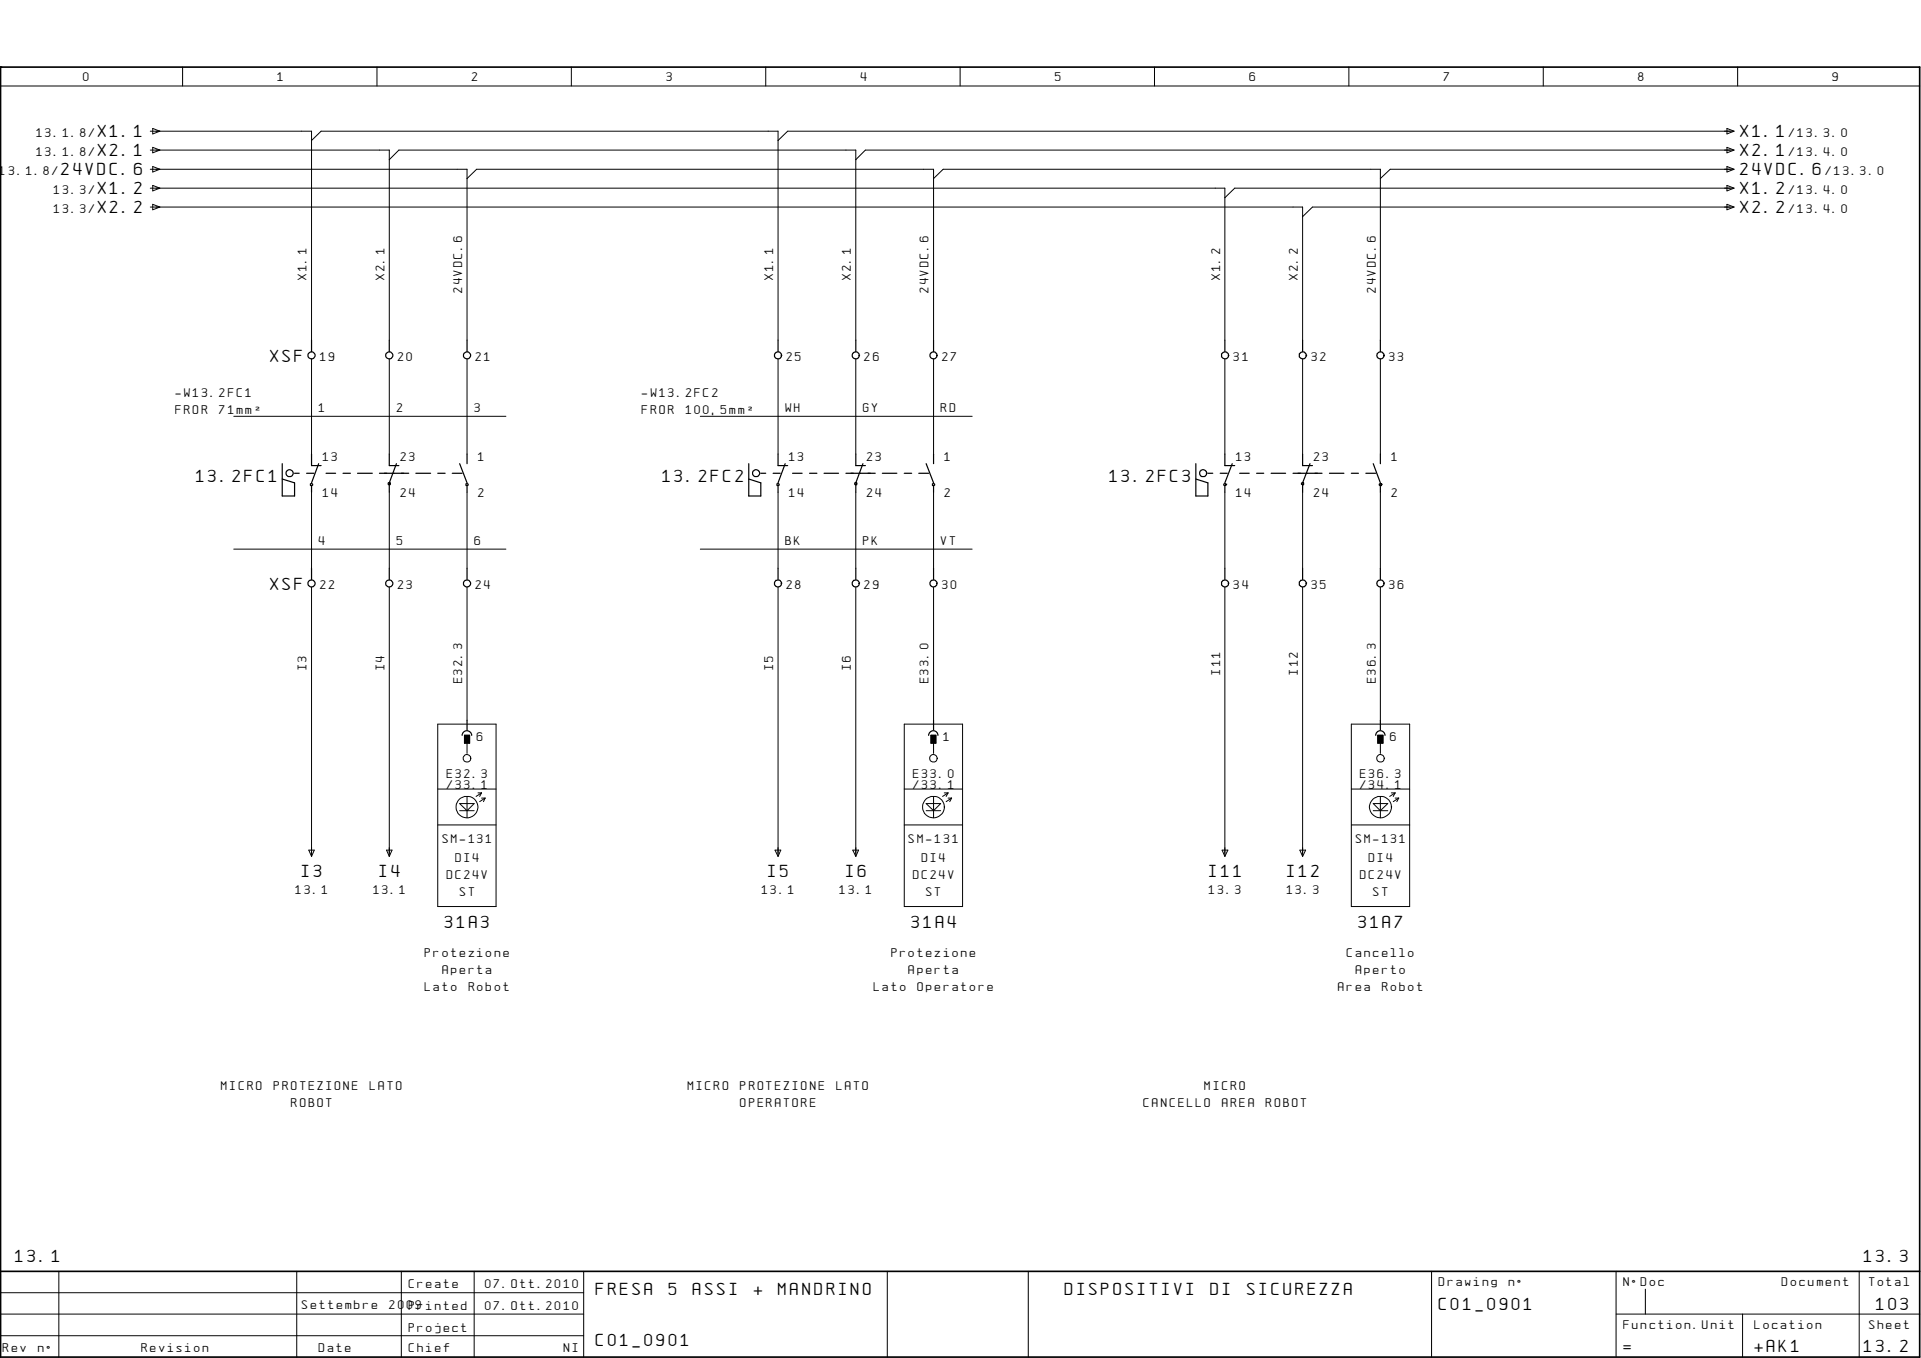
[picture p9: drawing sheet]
<svg xmlns="http://www.w3.org/2000/svg" width="297mm" height="210mm" viewBox="0 0 297 210" stroke-linecap="round" stroke-linejoin="round" font-family="sans-serif">
<path d="M.1 10.4h.1M.1 10.4h296.7v199.4h-296.7zM.1 196.5h296.7" fill="none" stroke="#000" stroke-width=".26"/>
<g fill="none" stroke="#000" stroke-width=".15">
<path d="M.1 13.3h296.7M23.6 19.9l1.1 .4-1.1 .4zM28.2 10.4v2.9M58.3 10.4v2.9M88.3 10.4v2.9M118.4 10.4v2.9M148.5 10.4v2.9M178.5 10.4v2.9M208.6 10.4v2.9M238.6 10.4v2.9M267 19.9l1.1 .4-1.1 .4zM268.7 10.4v2.9"/>
<path d="M23.2 20.3h25v32.3M23.2 23.2h37v29.4M23.2 26.2h49v26.4M23.2 29.1h166.2v23.5M23.2 32h178.2v20.6M23.6 22.8l1.1 .4-1.1 .4zM23.6 25.7l1.1 .5-1.1 .4zM23.6 28.7l1.1 .4-1.1 .4zM23.6 31.6l1.1 .4-1.1 .4zM48.2 21.7l1.5-1.4h70.6v32.3M60.2 24.7l1.5-1.5h70.6v29.4M72.2 27.6l1.5-1.4h70.7v26.4"/>
<path d="M144.4 27.6l1.4-1.4h67.6v26.4M267 22.8l1.1 .4-1.1 .4zM267 25.7l1.1 .5-1.1 .4zM267 28.7l1.1 .4-1.1 .4zM267 31.6l1.1 .4-1.1 .4zM268.1 20.3h-146.3l-1.5 1.4M268.1 23.2h-134.3l-1.5 1.5M268.1 26.2h-53.1l-1.6 1.4M268.1 29.1h-77.2l-1.5 1.5M268.1 32h-65.2l-1.5 1.5M48.2 55.5v14.7M60.2 55.5v14.7"/>
<path d="M72.2 55.5v14.7M120.3 55.5v14.7M132.3 55.5v14.7M144.4 55.5v14.7M189.4 55.5v14.7M201.4 55.5v14.7M213.4 55.5v14.7M36.1 64.3h42.1M48.2 76.1v11.7M60.2 76.1v11.7M72.2 76.1v11.7M108.3 64.3h42"/>
<path d="M120.3 76.1v11.7M132.3 76.1v11.7M144.4 76.1v11.7M189.4 76.1v11.7M201.4 76.1v11.7M213.4 76.1v11.7M36.1 84.9h42.1M48.2 90.8v41.5M60.2 90.8v41.5M72.2 90.8v20.5M108.3 84.9h42M120.3 90.8v41.5"/>
<path d="M132.3 90.8v41.5M144.4 90.8v20.5M189.4 90.8v41.5M201.4 90.8v41.5M213.4 90.8v20.5M67.7 111.9h9v28.2h-9zM72.2 114.3h.1M72.2 114.3v2.2M139.8 111.9h9v28.2h-9zM144.4 114.3h.1M144.4 114.3v2.2M209 111.9h9v28.2h-9z"/>
<path d="M213.4 114.3h.1M213.4 114.3v2.2M47.7 131.4h.9l-.4 1zM59.8 131.4h.8l-.4 1zM67.7 122h9M67.7 127.5h9M71.1 124.2h2.2l-1.1 1.1zM71.1 125.3h2.2M72.2 123.1v3.3M73.9 122.6h.6M74.5 122.6l-.9 .5M74.5 122.6l-.3 .5"/>
<path d="M74.5 123.4h.5M75 123.4l-.8 .5M75 123.4l-.2 .5M119.8 131.4h.9l-.4 1zM131.9 131.4h.9l-.5 1zM139.8 122h9M139.8 127.5h9M143.2 124.2h2.3l-1.1 1.1zM143.2 125.3h2.3M144.4 123.1v3.3M146 122.6h.6M146.6 123.4h.5"/>
<path d="M146.6 122.6l-.8 .5M146.6 122.6l-.3 .5M147.1 123.4l-.8 .5M147.1 123.4l-.2 .5M189 131.4h.9l-.5 1zM201 131.4h.9l-.5 1zM209 122h9M209 127.5h9M212.3 124.2h2.3l-1.2 1.1zM212.3 125.3h2.3M213.4 123.1v3.3M215.1 122.6h.6"/>
<path d="M215.7 123.4h.6M215.7 122.6l-.8 .5M215.7 122.6l-.3 .5M216.3 123.4l-.9 .5M216.3 123.4l-.3 .5M.1 196.9v12.9M.1 199.8h90.2M9.1 196.5v13.3M45.9 196.5v13.3M62.1 196.5v13.3M73.3 196.5v13.3M90.3 196.5v13.3"/>
<path d="M137.2 196.5v13.3M159 196.5v13.3M221.4 196.5v13.3M249.9 196.5v13.3M254.4 199.3v3.8M287.5 196.5v13.3M.1 203.1h90.2M.1 206.5h90.2M249.9 203.1h46.9M269.4 203.1v6.7"/>
<circle cx="72.2" cy="117.2" r=".59"/>
<circle cx="144.4" cy="117.2" r=".59"/>
<circle cx="213.5" cy="117.2" r=".59"/>
<circle cx="72.2" cy="124.7" r="1.69"/>
<circle cx="144.4" cy="124.7" r="1.69"/>
<circle cx="213.5" cy="124.7" r="1.69"/>
</g>
<g fill="none" stroke="#000" stroke-width=".19">
<path d="M48.2 52.6v1.8M60.2 52.6v1.8M72.2 52.6v1.8M120.3 52.6v1.8M132.3 52.6v1.8M144.4 52.6v1.8M189 54.6a.56 .56 0 0 1 .7-.1 .56 .56 0 0 1 .2 .7 .6 .6 0 0 1-1 0zM189.4 52.6v1.8M201 54.6a.53 .53 0 0 1 .6-.2 .53 .53 0 0 1 .4 .5 .58 .58 0 0 1-.5 .6 .58 .58 0 0 1-.6-.3zM201.4 52.6v1.8M213.4 52.6v1.8M43.6 71.7v5h1.9v-2.1l-1.9-.6"/>
<path d="M45.5 73.2h.8M47.4 73.2h1.2M48 74.8h.3v.2l-.3 .1zM48.2 70.2v1.8h1.5M48.2 75.2v.9M49.3 71.7l-1.1 2.9M50.4 73.2h1.5M53 73.2h1.2M55.3 73.2h2.3M58.7 73.2h4.5M60.2 70.2v1.8h1.5M60.2 74.9v1.2"/>
<path d="M61.3 71.7l-1.1 2.9M64.3 73.2h2.3M67.7 73.2h1.1M69.9 73.2h1.6M71.1 71.7l1.1 2.9M72 74.8h.3l.1 .2-.3 .1zM72.2 70.2v1.5M72.2 75.2v.9M115.8 71.7v5h1.8v-2.1l-1.8-.6M117.6 73.2h.8M119.5 73.2h1.1M120.2 74.8h.2l.1 .2-.3 .1z"/>
<path d="M120.3 70.2v1.8h1.5M120.3 75.2v.9M121.4 71.7l-1.1 2.9M122.6 73.2h1.4M125.2 73.2h1.1M127.4 73.2h2.3M130.8 73.2h4.5M132.3 70.2v1.8h1.5M132.3 74.9v1.2M133.4 71.7l-1.1 2.9M136.4 73.2h2.3M139.8 73.2h1.2"/>
<path d="M142.1 73.2h1.5M143.2 71.7l1.2 2.9M144.2 74.8h.2l.1 .2-.3 .1zM144.4 70.2v1.5M144.4 75.2v.9M184.9 71.7v5h1.9v-2.1l-1.9-.6M186.8 73.2h.7M188.7 73.2h1.1M189.3 74.8h.3l-.1 .3-.3-.1zM189.4 70.2v1.8h1.5M189.4 75.2v.9M190.5 71.7l-1.1 2.9"/>
<path d="M191.7 73.2h1.5M194.3 73.2h1.1M196.6 73.2h2.2M199.9 73.2h4.5M201.4 70.2v1.8h1.5M201.4 74.9v1.2M202.6 71.7l-1.2 2.9M205.6 73.2h2.2M209 73.2h1.1M211.2 73.2h1.5M212.3 71.7l1.1 2.9M213.4 74.8h.2v.3l-.3-.1z"/>
<path d="M213.4 70.2v1.5M213.4 75.2v.9M48.2 87.8v1.8M60.2 87.8v1.8M72.2 87.8v1.8M120.3 87.8v1.8M132.3 87.8v1.8M144.4 87.8v1.8M189.1 89.7a.56 .56 0 0 1 .7 .1 .56 .56 0 0 1 0 .8 .59 .59 0 0 1-.9-.2v-.4zM189.4 87.8v1.8M201.1 89.7a.57 .57 0 0 1 .8 .2 .57 .57 0 0 1-.2 .8 .7 .7 0 0 1-.8-.3v-.4zM201.4 87.8v1.8"/>
<path d="M213.4 87.8v1.8M71.5 113.7a.74 .74 0 0 1 .7-.8 .74 .74 0 0 1 .7 .8M71.8 113.7h.8v1.2h-.8zM72.2 111.3v1.5M143.6 113.7a.72 .72 0 0 1 .7-.8 .72 .72 0 0 1 .7 .8M144 113.7h.7v1.2h-.7zM144.4 111.3v1.5M212.7 113.7a.72 .72 0 0 1 .7-.8 .72 .72 0 0 1 .8 .8M213.1 113.7h.7v1.2h-.7zM213.4 111.3v1.5"/>
<circle cx="48.2" cy="54.9" r=".54"/>
<circle cx="60.2" cy="54.9" r=".54"/>
<circle cx="72.2" cy="54.9" r=".54"/>
<circle cx="120.3" cy="54.9" r=".55"/>
<circle cx="132.3" cy="54.9" r=".55"/>
<circle cx="144.4" cy="54.9" r=".55"/>
<circle cx="213.5" cy="54.9" r=".55"/>
<circle cx="44.8" cy="73.2" r=".55"/>
<circle cx="60.2" cy="74.8" r=".18"/>
<circle cx="116.9" cy="73.2" r=".55"/>
<circle cx="132.3" cy="74.8" r=".18"/>
<circle cx="186" cy="73.2" r=".56"/>
<circle cx="201.5" cy="74.8" r=".18"/>
<circle cx="48.2" cy="90.2" r=".55"/>
<circle cx="60.2" cy="90.2" r=".55"/>
<circle cx="72.2" cy="90.2" r=".55"/>
<circle cx="120.3" cy="90.2" r=".56"/>
<circle cx="132.3" cy="90.2" r=".56"/>
<circle cx="144.3" cy="90.2" r=".56"/>
<circle cx="213.5" cy="90.2" r=".56"/>
</g>
<path d="M71.8 113.7h.8v1.2h-.8zM144 113.7h.7v1.2h-.7zM213.1 113.7h.7v1.2h-.7z" fill="#000"/>
<g font-size="2.2">
<text x="15.1" y="21.2">X1.1</text>
<text x="269.1" y="21.2">X1.1</text>
<text x="9.4" y="27.1">24VDC.6</text>
<text x="15.1" y="24.1">X2.1</text>
<text x="269.1" y="24.1">X2.1</text>
<text x="269.1" y="27.1">24VDC.6</text>
<text x="15.1" y="30">X1.2</text>
<text x="15.1" y="33">X2.2</text>
<text x="269.1" y="30">X1.2</text>
<text x="269.1" y="33">X2.2</text>
<text x="41.8" y="56">XSF</text>
<text x="30.3" y="74.5">13.2FC1</text>
<text x="102.4" y="74.5">13.2FC2</text>
<text x="171.6" y="74.5">13.2FC3</text>
<text x="41.8" y="91.3">XSF</text>
<text x="46.6" y="135.6">I3</text>
<text x="58.6" y="135.6">I4</text>
<text x="118.7" y="135.6">I5</text>
<text x="130.8" y="135.6">I6</text>
<text x="186.9" y="135.6">I11</text>
<text x="199" y="135.6">I12</text>
<text x="68.8" y="143.5">31A3</text>
<text x="140.9" y="143.5">31A4</text>
<text x="210.1" y="143.5">31A7</text>
<text x="2.4" y="195.1">13.1</text>
<text x="288.2" y="195.1">13.3</text>
<text x="92.2" y="200.2">FRESA</text>
<text x="103.4" y="200.2">5</text>
<text x="107.1" y="200.2">ASSI</text>
<text x="116.5" y="200.2">+</text>
<text x="120.3" y="200.2">MANDRINO</text>
<text x="164.6" y="200.2">DISPOSITIVI</text>
<text x="187.2" y="200.2">DI</text>
<text x="192.8" y="200.2">SICUREZZA</text>
<text x="222.5" y="202.4">C01_0901</text>
<text x="290.1" y="202.4">103</text>
<text x="92.2" y="208">C01_0901</text>
<text x="251" y="209">=</text>
<text x="271.3" y="209">+AK1</text>
<text x="288.2" y="209">13.2</text>
</g>
<g font-size="1.5">
<text x="12.9" y="12.6">0</text>
<text x="42.9" y="12.6">1</text>
<text x="73" y="12.6">2</text>
<text x="103" y="12.6">3</text>
<text x="133.1" y="12.6">4</text>
<text x="163.1" y="12.6">5</text>
<text x="193.2" y="12.6">6</text>
<text x="223.3" y="12.6">7</text>
<text x="253.3" y="12.6">8</text>
<text x="283.3" y="12.6">9</text>
<text x="5.6" y="21.2">13.1.8/</text>
<text x="276.6" y="21.2">/13.3.0</text>
<text x="0" y="27.1">13.1.8/</text>
<text x="5.6" y="24.1">13.1.8/</text>
<text x="276.6" y="24.1">/13.4.0</text>
<text x="282.3" y="27.1">/13.3.0</text>
<text x="8.3" y="30">13.3/</text>
<text x="8.3" y="33">13.3/</text>
<text x="276.6" y="30">/13.4.0</text>
<text x="276.6" y="33">/13.4.0</text>
<text x="47.4" y="43.3" transform="rotate(-90 47.4 43.3)">X1.1</text>
<text x="59.4" y="43.3" transform="rotate(-90 59.4 43.3)">X2.1</text>
<text x="71.5" y="45.3" transform="rotate(-90 71.5 45.3)">24VDC.6</text>
<text x="119.5" y="43.3" transform="rotate(-90 119.5 43.3)">X1.1</text>
<text x="131.6" y="43.3" transform="rotate(-90 131.6 43.3)">X2.1</text>
<text x="143.6" y="45.3" transform="rotate(-90 143.6 45.3)">24VDC.6</text>
<text x="188.7" y="43.3" transform="rotate(-90 188.7 43.3)">X1.2</text>
<text x="200.7" y="43.3" transform="rotate(-90 200.7 43.3)">X2.2</text>
<text x="212.7" y="45.3" transform="rotate(-90 212.7 45.3)">24VDC.6</text>
<text x="49.5" y="55.8">19</text>
<text x="61.5" y="55.8">20</text>
<text x="73.5" y="55.8">21</text>
<text x="121.6" y="55.8">25</text>
<text x="133.6" y="55.8">26</text>
<text x="145.7" y="55.8">27</text>
<text x="190.8" y="55.8">31</text>
<text x="202.8" y="55.8">32</text>
<text x="214.8" y="55.8">33</text>
<text x="27.1" y="61.4">-W13.2FC1</text>
<text x="27.1" y="64.1">FROR</text>
<text x="33.9" y="64.1">71mmý</text>
<text x="49.3" y="63.6">1</text>
<text x="61.3" y="63.6">2</text>
<text x="73.4" y="63.6">3</text>
<text x="99.3" y="61.4">-W13.2FC2</text>
<text x="99.3" y="64.1">FROR</text>
<text x="106" y="64.1">100,5mmý</text>
<text x="121.5" y="63.6">WH</text>
<text x="133.5" y="63.6">GY</text>
<text x="145.5" y="63.6">RD</text>
<text x="49.9" y="71.3">13</text>
<text x="61.9" y="71.3">23</text>
<text x="74" y="71.3">1</text>
<text x="122" y="71.3">13</text>
<text x="134" y="71.3">23</text>
<text x="146" y="71.3">1</text>
<text x="191.1" y="71.3">13</text>
<text x="203.2" y="71.3">23</text>
<text x="215.2" y="71.3">1</text>
<text x="49.9" y="76.8">14</text>
<text x="61.9" y="76.8">24</text>
<text x="74" y="76.8">2</text>
<text x="122" y="76.8">14</text>
<text x="134" y="76.8">24</text>
<text x="146" y="76.8">2</text>
<text x="191.1" y="76.8">14</text>
<text x="203.2" y="76.8">24</text>
<text x="215.2" y="76.8">2</text>
<text x="49.3" y="84.2">4</text>
<text x="61.3" y="84.2">5</text>
<text x="73.4" y="84.2">6</text>
<text x="121.5" y="84.2">BK</text>
<text x="133.5" y="84.2">PK</text>
<text x="145.5" y="84.2">VT</text>
<text x="49.5" y="91">22</text>
<text x="61.5" y="91">23</text>
<text x="73.5" y="91">24</text>
<text x="121.6" y="91">28</text>
<text x="133.6" y="91">29</text>
<text x="145.7" y="91">30</text>
<text x="190.8" y="91">34</text>
<text x="202.8" y="91">35</text>
<text x="214.8" y="91">36</text>
<text x="47.4" y="103.6" transform="rotate(-90 47.4 103.6)">I3</text>
<text x="59.4" y="103.6" transform="rotate(-90 59.4 103.6)">I4</text>
<text x="71.5" y="105.6" transform="rotate(-90 71.5 105.6)">E32.3</text>
<text x="119.5" y="103.6" transform="rotate(-90 119.5 103.6)">I5</text>
<text x="131.6" y="103.6" transform="rotate(-90 131.6 103.6)">I6</text>
<text x="143.6" y="105.6" transform="rotate(-90 143.6 105.6)">E33.0</text>
<text x="188.7" y="104.3" transform="rotate(-90 188.7 104.3)">I11</text>
<text x="200.7" y="104.3" transform="rotate(-90 200.7 104.3)">I12</text>
<text x="212.7" y="105.6" transform="rotate(-90 212.7 105.6)">E36.3</text>
<text x="73.7" y="114.5">6</text>
<text x="145.9" y="114.5">1</text>
<text x="215" y="114.5">6</text>
<text x="69.1" y="120.2">E32.3</text>
<text x="69.1" y="122">/33.1</text>
<text x="141.2" y="120.2">E33.0</text>
<text x="141.2" y="122">/33.1</text>
<text x="210.3" y="120.2">E36.3</text>
<text x="210.3" y="122">/34.1</text>
<text x="68.4" y="130.3">SM-131</text>
<text x="140.5" y="130.3">SM-131</text>
<text x="209.6" y="130.3">SM-131</text>
<text x="69.1" y="135.9">DC24V</text>
<text x="70.4" y="133.2">DI4</text>
<text x="141.2" y="135.9">DC24V</text>
<text x="142.5" y="133.2">DI4</text>
<text x="210.3" y="135.9">DC24V</text>
<text x="211.7" y="133.2">DI4</text>
<text x="45.7" y="138.2">13.1</text>
<text x="57.7" y="138.2">13.1</text>
<text x="71.1" y="138.5">ST</text>
<text x="117.8" y="138.2">13.1</text>
<text x="129.8" y="138.2">13.1</text>
<text x="143.2" y="138.5">ST</text>
<text x="186.9" y="138.2">13.3</text>
<text x="199" y="138.2">13.3</text>
<text x="212.3" y="138.5">ST</text>
<text x="65.7" y="147.9">Protezione</text>
<text x="137.8" y="147.9">Protezione</text>
<text x="208.3" y="147.9">Cancello</text>
<text x="65.7" y="153.2">Lato</text>
<text x="68.4" y="150.6">Aperta</text>
<text x="72.5" y="153.2">Robot</text>
<text x="135.1" y="153.2">Lato</text>
<text x="140.5" y="150.6">Aperta</text>
<text x="141.9" y="153.2">Operatore</text>
<text x="206.9" y="153.2">Area</text>
<text x="209.6" y="150.6">Aperto</text>
<text x="213.7" y="153.2">Robot</text>
<text x="34.2" y="168.5">MICRO</text>
<text x="42.3" y="168.5">PROTEZIONE</text>
<text x="45" y="171.2">ROBOT</text>
<text x="57.2" y="168.5">LATO</text>
<text x="106.3" y="168.5">MICRO</text>
<text x="114.5" y="168.5">PROTEZIONE</text>
<text x="114.5" y="171.2">OPERATORE</text>
<text x="129.3" y="168.5">LATO</text>
<text x="176.8" y="171.2">CANCELLO</text>
<text x="186.3" y="168.5">MICRO</text>
<text x="189" y="171.2">AREA</text>
<text x="195.7" y="171.2">ROBOT</text>
<text x="46.7" y="202.4">Settembre</text>
<text x="60.2" y="202.4">2009</text>
<text x="63.2" y="199.1">Create</text>
<text x="63.2" y="202.4">Printed</text>
<text x="75" y="199.1">07.Ott.2010</text>
<text x="75" y="202.4">07.Ott.2010</text>
<text x="222.5" y="198.8">Drawing</text>
<text x="233.3" y="198.8">nø</text>
<text x="251" y="198.8">NøDoc</text>
<text x="275.5" y="198.8">Document</text>
<text x="289" y="198.8">Total</text>
<text x=".5" y="209">Rev</text>
<text x="5.9" y="209">nø</text>
<text x="21.9" y="209">Revision</text>
<text x="49.3" y="209">Date</text>
<text x="63.2" y="205.8">Project</text>
<text x="63.2" y="209">Chief</text>
<text x="87.2" y="209">NI</text>
<text x="251" y="205.4">Function.Unit</text>
<text x="271.3" y="205.4">Location</text>
<text x="289" y="205.4">Sheet</text>
</g>
</svg>
